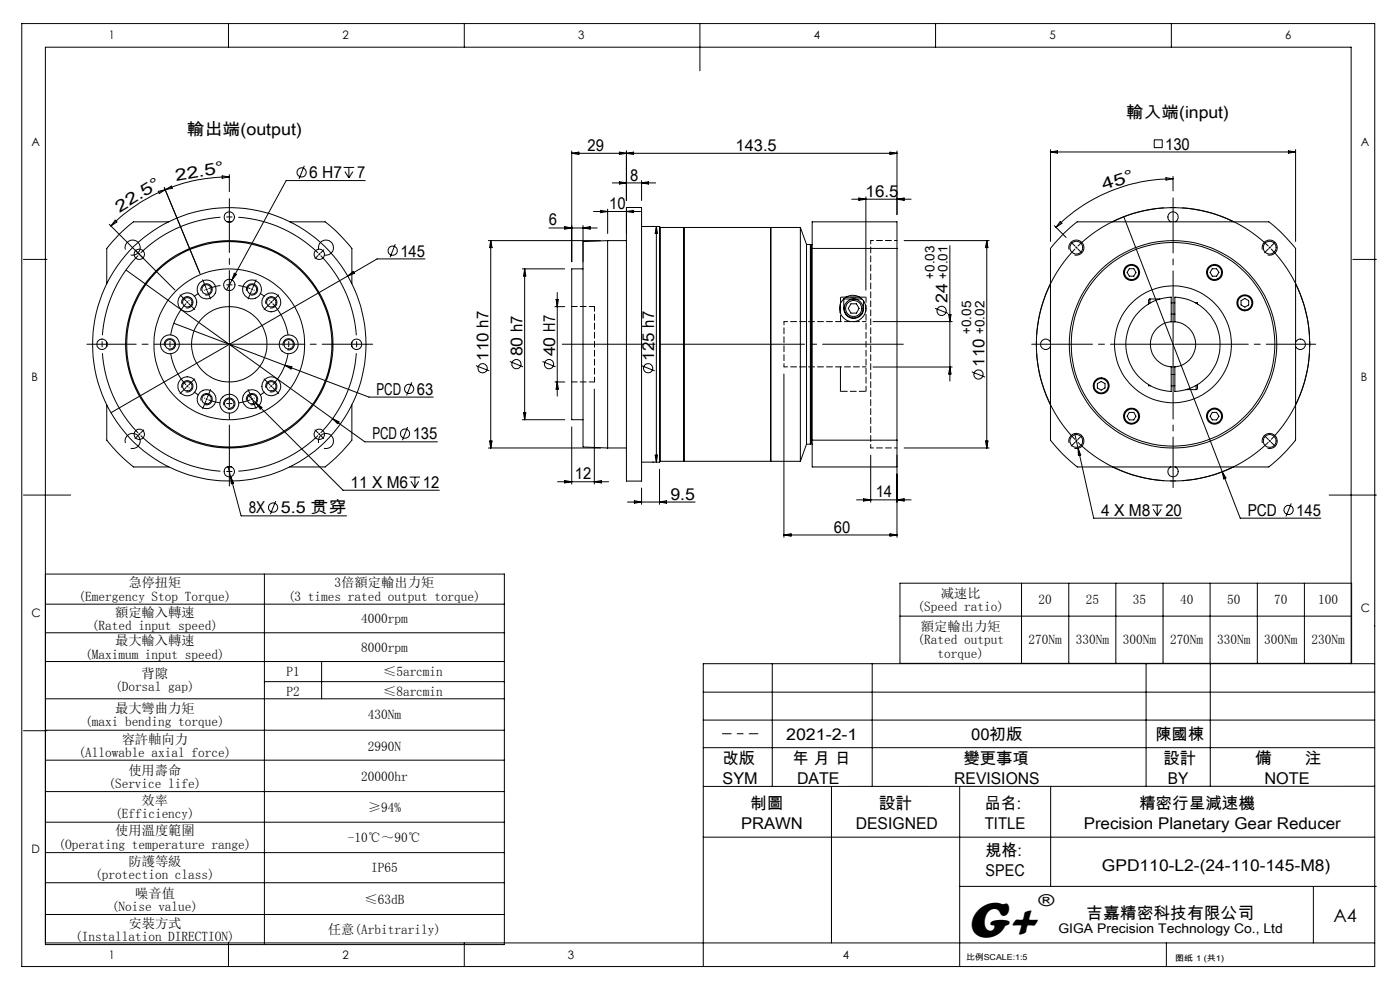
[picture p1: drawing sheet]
<svg xmlns="http://www.w3.org/2000/svg" width="297mm" height="210mm" viewBox="0 0 297 210" stroke-linecap="round" stroke-linejoin="round" font-family="sans-serif">
<g fill="none" stroke="#000" stroke-width=".21">
<path d="M4.6 5h287v200h-287zM48.5 5v5M98.5 5v5M148.5 5v10M198.5 5v5M248.5 5v5M34.9 39.8l7.5 18.2M47.1 37.3l1.5 .2-1.5 .3zM48.6 37.5a34.3 34.3 0 0 0-13.5 2.7M48.6 37v3.7M64.6 35.2l-1.2 2.8M72.9 35.5h2.2"/>
<path d="M73.2 36.4l.8 1.3M74 35.5v2.2M74.9 36.4l-.9 1.3M77.5 38.3h-16.8l-12.6 23.2M121.3 32v23.5M121.3 32.5h69M121.3 32.5l1.5-.2v.5zM129.9 38.8h9.2M131.4 32.3l1.5 .2-1.5 .3zM131.4 38.6l1.5 .2-1.5 .2zM132.9 32v10.5M132.9 32.5l1.5-.2v.5z"/>
<path d="M136.1 38.3v4.2M136.1 38.8l1.5-.2v.4zM188.8 32.3l1.5 .2-1.5 .3zM190.3 32v13.5M222.8 31.7v19.5M222.8 32.2h52M222.8 32.2l1.5-.2v.5zM244.9 29.7h1.7v1.6h-1.7zM247.3 37.7l1.5 .2-1.4 .3zM248.8 37.9a35.1 35.1 0 0 0-24.8 10.3M248.8 37.4v3.1M273.3 32l1.5 .2-1.5 .3z"/>
<path d="M274.8 31.7v19.5M5 55h5M23.2 47.6l13.9 13.9M24.4 46.7l.4 .4-1.3 .8zM26.6 52.9a1.6 1.6 0 0 1 1.4-2 1.6 1.6 0 0 1 1.7 1.8 1.6 1.6 0 0 1-2 1.4M26.7 57.3l43.9 31.5M29.4 53.8l.3 .3M29.7 53.8l-.3 .3M33.6 40.6l1.5-.4-1.3 .9zM35.1 40.2l1.3-.7 .1 .4zM35.1 40.2a35.9 35.9 0 0 0-11.6 7.7M35.8 47.1h-7.5a30.7 30.7 0 0 0-5.7 5.6v7.5"/>
<path d="M48.2 47.1h.9M49.7 58l.5 .2-1 1.2zM61.5 47.1h7.5a33.9 33.9 0 0 1 5.6 5.6v7.5M67.6 52.9a1.6 1.6 0 0 1 1.4-2 1.6 1.6 0 0 1 1.7 1.8 1.6 1.6 0 0 1-2 1.4M73.8 58.6l-50.3 29M73.8 58.6l1.1-1 .3 .4zM83.9 51.8l-1.1 2.8M90.2 54.9h-10.2l-6.2 3.7M103.6 51h23.8M104.1 51l.3 1.5h-.5zM104.1 51v44M110.8 57h9"/>
<path d="M111.3 57v32M111.3 57l.2 1.6h-.4zM116.5 48.4h10.2M119.8 48.1l1.5 .3-1.5 .2zM123.7 57h-2.4v32h2.4M123.7 47.8v7.7M123.7 48.4l1.5-.3v.5zM125.9 44.9h10M127.4 44.6l1.5 .3-1.5 .2zM128.9 51v44M128.9 51l-5.2 .3v43.5l5.2 .2M128.9 51h4"/>
<path d="M128.9 44.4v5.1M132.9 44h3.2v58.1h-3.2zM132.9 44.4v5.1M132.9 44.9l1.5-.3v.5zM136.1 48h3.8M139.2 48v50M139.2 48l.3 1.5h-.5zM139.9 48v50M139.9 48l.2 .3M140.1 48.3v49.6M140.1 48.3h29.7M145.1 48.3v49.6"/>
<path d="M163.5 48.3v49.6M169.8 48.3v49.6M169.8 48.3l1.3 3.5M171.1 51.8v42.4M171.1 51.8h.8M171.9 51.8v42.4M171.9 51.8l.2 .2M172.1 52v42M172.3 52.7v-5.6h18v5.6M172.3 51.8l-.2 .2M172.3 52.7h18M172.3 52.7v40.7"/>
<path d="M180.7 42.3h12.6M182.2 42l1.5 .3-1.5 .2zM183.7 41.8v19.8M190.3 52.7v40.7M190.3 42.3l1.5-.3v.5zM191.8 51h18M201.5 52.1v28.7M209.3 51v44M209.3 51l.3 1.5h-.5zM223.7 47.9l2.5 2.5M224.9 47l.4 .4-1.3 .8zM225.5 49.7l3-2.6h40.7a33.9 33.9 0 0 1 5.6 5.6v40.7a36 36 0 0 1-5.6 5.7h-40.7a32.5 32.5 0 0 1-5.7-5.7v-40.7z"/>
<path d="M226.8 52.9a1.6 1.6 0 0 1 1.4-2 1.6 1.6 0 0 1 1.7 1.8 1.6 1.6 0 0 1-2 1.4M228.2 52.4l.3 .3M228.5 52.4l-.3 .3M236 47.1a28.9 28.9 0 0 1 25.7 0M238.4 46l20.9 54.1M239.6 57h.9l.5 .8-.5 .8h-.9l-.5-.8zM248.4 47.1a1.11 1.11 0 0 1-.4-1.7 1.11 1.11 0 0 1 1.7 0 1.11 1.11 0 0 1-.4 1.7M257.2 57h.9l.5 .8-.5 .8h-.9l-.5-.8zM267.8 52.9a1.6 1.6 0 0 1 1.4-2 1.6 1.6 0 0 1 1.7 1.8 1.6 1.6 0 0 1-2 1.4M287 55h5M22.6 72.6v.9M34.9 73.3a1.2 1.2 0 0 1 1-1.5 1.2 1.2 0 0 1 1.3 1.3 1.2 1.2 0 0 1-1.5 1.1"/>
<path d="M36.9 68.6l23.5 8.9M38.6 64.4a1.2 1.2 0 0 1 1-1.5 1.2 1.2 0 0 1 1.3 1.3 1.2 1.2 0 0 1-1.5 1.1M42.7 61.7a1.19 1.19 0 0 1 1-1.5 1.19 1.19 0 0 1 1.3 1.3 1.19 1.19 0 0 1-1.5 1M43.7 61.2l.1 .2M43.8 61.4l-.2 .1M43.8 61.4l.1 .2M44 61.3l-.2 .1M52.3 61.7a1.19 1.19 0 0 1 1.1-1.5 1.19 1.19 0 0 1 1.3 1.3 1.19 1.19 0 0 1-1.5 1M56.4 64.4a1.19 1.19 0 0 1 1.1-1.4 1.19 1.19 0 0 1 1.2 1.2 1.19 1.19 0 0 1-1.4 1.1M60.1 73.3a1.2 1.2 0 0 1 1-1.5 1.2 1.2 0 0 1 1.3 1.3 1.2 1.2 0 0 1-1.5 1.1M60.4 77.5l17.9 6.7h13.6M60.4 77.5l1.5 .3-.2 .5z"/>
<path d="M74.6 72.6v.9M101 77.6l2.8 1.1M108.2 76.7l2.7 1.1M115.1 76.7l2.8 1.1M117.7 65h2.1M118 63.5h.5l-.3 1.5zM118.2 62v22M136.1 77.6l2.8 1.1M166.3 79.3v34.7M178.2 66.2h.1M178.3 64.4v2.1M178.3 77.8v5.2"/>
<path d="M179.5 63h2.9M180.5 64.4h1.2l.5 1-.5 1h-1.2l-.5-1zM182.8 63.4h-3.8v.8a2.84 2.84 0 0 0 1.3 3.2 2.18 2.18 0 0 0 2.2-.4 2.18 2.18 0 0 0 .7-2.2v-1M185.2 68.2h16.8M185.2 77.8h16.8M198.4 65.4l2.8 1.1M201.3 66.7h.5l-.3 1.5zM201.5 77.8l.3 1.5h-.5zM206.2 78.9l2.8 1.1M222.8 60.2a29.1 29.1 0 0 0 0 25.7M222.8 72.6a1.1 1.1 0 0 0-1.6-.4 1.1 1.1 0 0 0 0 1.7 1.1 1.1 0 0 0 1.6-.4M243.9 63.4l-.2 .2v.9"/>
<path d="M243.9 63.4v.9M243.9 63.4h2.2M248.5 68.3v-5.3a10 10 0 0 0-9.7 10 10 10 0 0 0 9.7 10v-5.2M248.5 68.3a4.8 4.8 0 0 0-4.5 4.7 4.8 4.8 0 0 0 4.5 4.8M248.5 77.8h.7M248.5 68.3h.7M248.5 79.4h.7M248.5 66.6h.7M248.5 64.2h.7M249.2 68.3a4.8 4.8 0 0 1 4.5 4.7 4.8 4.8 0 0 1-4.5 4.8M249.2 68.3v-5.3a10 10 0 0 1 9.6 10 10 10 0 0 1-9.6 10v-5.2M253.6 64.2h.4v.3"/>
<path d="M263.3 63.8l.8-.5 .8 .5v.9l-.8 .4-.8-.4zM274.8 60.2a29.1 29.1 0 0 1 0 25.7M274.8 72.6a1.1 1.1 0 0 1 1.7-.4 1.1 1.1 0 0 1 0 1.7 1.1 1.1 0 0 1-1.7-.4M22.6 85.9v7.5a32.5 32.5 0 0 0 5.7 5.7h7.5M26.6 94a1.6 1.6 0 0 1 1.4-2 1.6 1.6 0 0 1 1.7 1.7 1.6 1.6 0 0 1-2 1.4M38.6 82.3a1.2 1.2 0 0 1 1-1.6 1.2 1.2 0 0 1 1.3 1.4 1.2 1.2 0 0 1-1.5 1M42.7 85a1.2 1.2 0 0 1 1-1.5 1.2 1.2 0 0 1 1.3 1.3 1.2 1.2 0 0 1-1.5 1M47.5 86a1.2 1.2 0 0 1 1-1.5 1.2 1.2 0 0 1 1.3 1.3 1.2 1.2 0 0 1-1.5 1M48.2 99.1h.9M48.4 99l.5 2.1M52.3 85a1.2 1.2 0 0 1 1.1-1.5 1.2 1.2 0 0 1 1.3 1.3 1.2 1.2 0 0 1-1.5 1M52.6 83.8l20.2 20.2h20.4"/>
<path d="M54.3 85.5l1.3 .9-.4 .4zM56.4 82.3a1.19 1.19 0 0 1 1.1-1.5 1.19 1.19 0 0 1 1.2 1.3 1.19 1.19 0 0 1-1.4 1M67.6 94a1.6 1.6 0 0 1 1.4-2 1.6 1.6 0 0 1 1.7 1.7 1.6 1.6 0 0 1-2 1.4M70.6 88.8l6.8 4.9h15.4M70.6 88.8l1.3 .7-.3 .4zM74.6 85.9v7.5a36 36 0 0 1-5.6 5.7h-7.5M86.5 90.6l-1.1 2.8M87.3 81.1l-1 2.8M103.6 95h23.8M103.9 93.5h.5l-.3 1.5zM110.8 89h9M111.1 87.6h.4l-.2 1.4z"/>
<path d="M117.7 81h2.1M118.2 81l.3 1.5h-.5zM121.3 90.5v12.2M126.1 82.5v20.2M128.9 95h4M136.1 98h3.8M139 96.5h.5l-.3 1.5zM139.9 99.5v7.5M140.1 97.9h29.7M140.1 97.9l-.2 .1M171.1 94.2l-1.3 3.7M171.1 94.2h.8"/>
<path d="M172.1 94l.2 .2M172.1 94l-.2 .2M172.3 93.4v5.7h18v-5.7M172.3 93.4h18M184.7 96.5v10M190.3 96.5v17.5M191.8 95h18M209.1 93.5h.5l-.3 1.5zM226.8 94a1.6 1.6 0 0 1 1.4-2 1.6 1.6 0 0 1 1.7 1.7 1.6 1.6 0 0 1-2 1.4M228 92l.7 3.1M228.7 95.1l3.3 14.8h18.7M228.7 95.1l.6 1.4-.5 .1z"/>
<path d="M232.8 81.4l.8-.5 .8 .5v.9l-.8 .5-.8-.5zM236 99.1a29.2 29.2 0 0 0 25.7 0M239.6 87.5h.9l.5 .8-.5 .8h-.9l-.5-.8zM243.7 81.6v.2h.4M248.4 99.1a1.1 1.1 0 0 0-.4 1.6 1.1 1.1 0 0 0 1.7 0 1.1 1.1 0 0 0-.4-1.6M248.5 81.8h.7M251.6 82.6h2.2M253.8 81.8v.8M254 81.6v.8l-.2 .2M257.2 87.5h.9l.5 .8-.5 .8h-.9l-.5-.8zM267.8 94a1.6 1.6 0 0 1 1.4-2 1.6 1.6 0 0 1 1.7 1.7 1.6 1.6 0 0 1-2 1.4M5 105h10"/>
<path d="M48.9 101.1l2.3 8.3h22.3M48.9 101.1l.7 1.4-.5 .1zM58.5 106.3l-1.1 2.8M86.9 101.2h2.2M87.2 102.1l.8 1.3M88 101.2v2.2M88.8 102.1l-.8 1.3M118.3 102.2h10.8M119.8 101.9l1.5 .3-1.5 .2zM126.1 102.2l1.5-.3v.5zM133.1 106.5h14.4M134.6 106.2l1.5 .3-1.5 .2z"/>
<path d="M136.1 103.5v3.5M139.9 106.5l1.5-.3v.5zM166.3 113.5h24M166.3 113.5l1.5-.3v.5zM181.7 106h11.6M183.2 105.8l1.5 .2-1.5 .3zM188.8 113.2l1.5 .3-1.5 .2zM190.3 106l1.5-.2v.5zM244.4 107.1h2.2M244.7 108l.8 1.4M245.5 107.1v2.3M246.3 108l-.8 1.4"/>
<path d="M259.3 100.1l3.8 9.8h17.1M259.3 100.1l.8 1.3-.5 .2zM273.9 106.8l-1.1 2.8M282 105h10M9.6 121.8h97.4v78.6h-97.4v-190.4h277v130.8M9.6 128.2h97.4M9.6 134.2h97.4M56.1 121.8v78.6M190.9 123.7h95.8v17h-95.8zM190.9 130.7h95.8M216.7 123.7v17M226.7 123.7v17"/>
<path d="M236.7 123.7v17M246.7 123.7v17M256.7 123.7v17M266.7 123.7v17M276.7 123.7v17M5 155h5M9.6 140.3h97.4M9.6 148.2h97.4M9.6 154.9h97.4M56.1 144.6h50.9M68.2 140.3v7.9M149.2 152.7h142.4"/>
<path d="M149.2 146.8h142.4M149.2 158.6h142.4M163.8 140.8v26M185 140.8v26M243.1 140.8v26M256.8 140.8v26M291.6 140.8h-142.4v64.2M9.6 161.2h97.4M9.6 167.9h97.4M9.6 174.4h97.4M149.2 177.6h142.4M176.4 166.8v33.2"/>
<path d="M203.6 166.8v38.2M222.9 166.8v21.2M291.6 166.8h-142.4M9.6 180.9h97.4M9.6 187.2h97.4M9.6 194h97.4M203.6 188h88.4M278.6 188v12M9.6 200h282M48.5 200v5M98.5 200v5M247.4 200v5"/>
<circle cx="64" cy="36.6" r=".98"/>
<circle cx="29.6" cy="53.9" r="1.1"/>
<circle cx="48.6" cy="46" r="1.1"/>
<circle cx="67.7" cy="53.9" r="1.1"/>
<circle cx="83.3" cy="53.2" r=".98"/>
<circle cx="228.3" cy="52.5" r="1.35"/>
<circle cx="240.1" cy="57.8" r="1.5"/>
<circle cx="240.1" cy="57.8" r="1.71"/>
<circle cx="257.6" cy="57.8" r="1.5"/>
<circle cx="257.7" cy="57.8" r="1.7"/>
<circle cx="269.4" cy="52.5" r="1.36"/>
<circle cx="21.6" cy="73" r="1.11"/>
<circle cx="36" cy="73" r="1"/>
<circle cx="36" cy="73" r="2.01"/>
<circle cx="39.7" cy="64.1" r="1.01"/>
<circle cx="39.7" cy="64.1" r="2"/>
<circle cx="43.8" cy="61.4" r=".99"/>
<circle cx="43.8" cy="61.4" r="2"/>
<circle cx="48.6" cy="73.1" r="22"/>
<circle cx="48.6" cy="73" r="16"/>
<circle cx="48.6" cy="73" r="29"/>
<circle cx="48.6" cy="73" r="21.8"/>
<circle cx="48.6" cy="60.4" r="1.2"/>
<circle cx="48.7" cy="73" r="8"/>
<circle cx="53.5" cy="61.4" r="1"/>
<circle cx="53.5" cy="61.4" r="2"/>
<circle cx="57.5" cy="64.1" r="1.01"/>
<circle cx="57.6" cy="64.1" r="2.01"/>
<circle cx="61.2" cy="73" r="1.01"/>
<circle cx="61.3" cy="73" r="2.01"/>
<circle cx="75.6" cy="73.1" r="1.1"/>
<circle cx="102.4" cy="78.1" r=".99"/>
<circle cx="109.6" cy="77.2" r=".98"/>
<circle cx="116.5" cy="77.2" r=".98"/>
<circle cx="137.5" cy="78.1" r=".98"/>
<circle cx="180.9" cy="65.4" r="2.8"/>
<circle cx="181.1" cy="65.4" r="2"/>
<circle cx="181.1" cy="65.4" r="1.7"/>
<circle cx="199.8" cy="65.9" r=".98"/>
<circle cx="207.6" cy="79.4" r=".99"/>
<circle cx="248.8" cy="73" r="22"/>
<circle cx="248.8" cy="73" r="12.4"/>
<circle cx="248.8" cy="73" r="21.6"/>
<circle cx="264.1" cy="64.2" r="1.7"/>
<circle cx="264.1" cy="64.2" r="1.51"/>
<circle cx="29.6" cy="92.1" r="1.09"/>
<circle cx="39.7" cy="81.9" r="2.01"/>
<circle cx="39.7" cy="81.9" r=".99"/>
<circle cx="43.8" cy="84.7" r="2"/>
<circle cx="43.8" cy="84.7" r="1"/>
<circle cx="48.6" cy="85.6" r=".99"/>
<circle cx="48.6" cy="85.6" r="1.99"/>
<circle cx="53.5" cy="84.7" r="1.99"/>
<circle cx="53.5" cy="84.7" r="1"/>
<circle cx="57.6" cy="81.9" r=".99"/>
<circle cx="57.6" cy="81.9" r="2"/>
<circle cx="67.7" cy="92.1" r="1.1"/>
<circle cx="85.9" cy="92" r=".97"/>
<circle cx="86.8" cy="82.5" r=".98"/>
<circle cx="228.3" cy="93.5" r="1.36"/>
<circle cx="233.6" cy="81.8" r="1.69"/>
<circle cx="233.6" cy="81.8" r="1.51"/>
<circle cx="240" cy="88.3" r="1.7"/>
<circle cx="240.1" cy="88.3" r="1.5"/>
<circle cx="257.6" cy="88.3" r="1.71"/>
<circle cx="257.6" cy="88.3" r="1.5"/>
<circle cx="269.4" cy="93.5" r="1.37"/>
<circle cx="48.7" cy="100" r="1.1"/>
<circle cx="57.9" cy="107.7" r=".98"/>
<circle cx="273.4" cy="108.2" r=".98"/>
</g>
<g fill="none" stroke="#000" stroke-width=".21" stroke-dasharray="30.5 1.3 1.3 1.3" stroke-linecap="butt">
<path d="M67.8 53.9l-.2-.1M67.8 53.9l.1 .2M269.4 52.5l-.2-.1M269.4 52.5l.1 .2M39.7 64.1l-.1 .2M39.7 64.1l.2-.1M53.5 61.4l-.2-.1M53.5 61.4l.2 .1M57.6 64.1l-.2-.1M57.6 64.1l.1 .2M29.6 92.1l.1 .2M29.6 92.1l-.2-.1"/>
<path d="M39.7 81.9l.2 .2M39.7 81.9l-.1-.1M43.8 84.7h.2M43.8 84.7l-.1-.1M53.5 84.7l.2-.1M53.5 84.7h-.2M57.6 81.9l.1-.1M57.6 81.9l-.2 .2M67.8 92.1l.1-.1M67.8 92.1l-.2 .2M228.4 93.5l.1 .2M228.4 93.5l-.2-.1"/>
<path d="M269.4 93.5l.1-.1M269.4 93.5l-.2 .2"/>
</g>
<path d="M228.1 52.8a29 29 0 0 0 0 40.4M269.1 52.2a29 29 0 0 0-40.5 0M228.6 93.8a29 29 0 0 0 40.5 0M269.7 93.2a29 29 0 0 0 0-40.4" fill="none" stroke="#000" stroke-width=".21" stroke-dasharray="30.5 1.3 1.3 1.3" stroke-dashoffset="10" stroke-linecap="butt"/>
<path d="M43.5 61.5a12.6 12.6 0 0 0-3.5 2.3M57.3 63.8a12.6 12.6 0 0 0-3.5-2.3M40 82.2a12.6 12.6 0 0 0 3.5 2.3M53.8 84.5a12.6 12.6 0 0 0 3.5-2.3" fill="none" stroke="#000" stroke-width=".21" stroke-dasharray="30.5 1.3 1.3 1.3" stroke-dashoffset="30.3" stroke-linecap="butt"/>
<path d="M39.5 64.4a12.6 12.6 0 0 0 0 17.2M57.8 81.6a12.6 12.6 0 0 0 0-17.2" fill="none" stroke="#000" stroke-width=".21" stroke-dasharray="30.5 1.3 1.3 1.3" stroke-dashoffset="22.9" stroke-linecap="butt"/>
<path d="M53.1 61.2a12.6 12.6 0 0 0-8.9 0M44.2 84.8a12.6 12.6 0 0 0 8.9 0" fill="none" stroke="#000" stroke-width=".21" stroke-dasharray="30.5 1.3 1.3 1.3" stroke-dashoffset="27.8" stroke-linecap="butt"/>
<path d="M29.3 54.2a27 27 0 0 0 0 37.6M67.5 53.6a27 27 0 0 0-37.6 0M29.9 92.4a27 27 0 0 0 37.6 0M68 91.8a27 27 0 0 0 0-37.6" fill="none" stroke="#000" stroke-width=".21" stroke-dasharray="30.5 1.3 1.3 1.3" stroke-dashoffset="11.6" stroke-linecap="butt"/>
<path d="M191.6 73h-72.3" fill="none" stroke="#000" stroke-width=".21" stroke-dasharray="30.5 1.3 1.3 1.3" stroke-dashoffset="13.4"/>
<path d="M153.3 155.6h7.5" fill="none" stroke="#000" stroke-width=".21" stroke-dasharray="30.5 1.3 1.3 1.3" stroke-dashoffset="28.6"/>
<path d="M166.3 77.8v-9.6" fill="none" stroke="#000" stroke-width=".21" stroke-dasharray="1.3 .6" stroke-dashoffset=".6"/>
<path d="M178.3 63h5.4M183.7 83h-5.4" fill="none" stroke="#000" stroke-width=".21" stroke-dasharray="1.3 .6" stroke-dashoffset="-.2"/>
<path d="M178.3 63v5.2" fill="none" stroke="#000" stroke-width=".21" stroke-dasharray="1.3 .6" stroke-dashoffset="-.1"/>
<path d="M183.7 83v-20" fill="none" stroke="#000" stroke-width=".21" stroke-dasharray="1.3 .6" stroke-dashoffset=".2"/>
<path d="M166.3 77.8h17.4M183.7 68.2h-17.4M184.7 95v-44" fill="none" stroke="#000" stroke-width=".21" stroke-dasharray="1.3 .6" stroke-dashoffset=".5"/>
<path d="M190.3 51h-5.6M184.7 95h5.6" fill="none" stroke="#000" stroke-width=".21" stroke-dasharray="1.3 .6" stroke-dashoffset=".7"/>
<path d="M126.1 65v16" fill="none" stroke="#000" stroke-width=".21" stroke-dasharray="1.3 .6" stroke-dashoffset=".3"/>
<path d="M126.1 65h-4.8M121.3 81h4.8" fill="none" stroke="#000" stroke-width=".21" stroke-dasharray="1.3 .6" stroke-dashoffset=".1"/>
<g fill="none" stroke="#000" stroke-width=".21" stroke-dasharray="30.5 1.3 1.3 1.3">
<path d="M29.3 53.6l-.7-.6M29.9 54.2l.6 .6M67.5 54.2l-.7 .6M67.8 53.9l.1-.1M67.8 53.9l-.2 .2M68 53.6l.7-.6M228.1 52.2l-.8-.8M228.6 52.8l.9 .8M269.1 52.8l-.8 .8M269.4 52.5l.1-.1M269.4 52.5l-.2 .2M269.7 52.2l.8-.8"/>
<path d="M39.5 63.8l-1.3-1.2M39.7 64.1l-.1-.1M39.7 64.1l.2 .1M40 64.4l1.3 1.3M43.7 61l-.7-1.7M44 61.7l.7 1.7M48.7 73v-.2M48.7 73h-.2M48.7 73v.2M48.7 73h.2M53.3 61.7l-.7 1.7M53.5 61.4l.1-.2"/>
<path d="M53.5 61.4l-.1 .2M53.6 61l.7-1.7M57.3 64.4l-1.3 1.3M57.6 64.1l.1-.1M57.6 64.1l-.2 .1M57.9 63.8l1.2-1.2M248.9 73v-.2M248.9 73h-.2M248.9 73v.2M248.9 73h.2M29.3 92.4l-.7 .6M29.6 92.1l-.2 .2"/>
<path d="M29.6 92.1l.1-.1M29.9 91.8l.6-.6M39.5 82.2l-1.3 1.3M39.7 81.9l-.1 .2M39.7 81.9l.2-.1M40 81.6l1.3-1.2M43.7 85l-.7 1.7M43.8 84.7v.1M43.8 84.7l.1-.2M44 84.3l.7-1.7M53.3 84.3l-.7-1.7M53.5 84.7l.1 .1"/>
<path d="M53.5 84.7l-.1-.2M53.6 85l.7 1.7M57.3 81.6l-1.3-1.2M57.6 81.9l.1 .2M57.6 81.9l-.2-.1M57.9 82.2l1.2 1.3M67.5 91.8l-.7-.6M67.8 92.1l.1 .2M67.8 92.1l-.2-.1M68 92.4l.7 .6M228.1 93.8l-.8 .8M228.4 93.5l-.2 .2"/>
<path d="M228.4 93.5l.1-.1M228.6 93.2l.9-.8M269.1 93.2l-.8-.8M269.4 93.5l.1 .2M269.4 93.5l-.2-.1M269.7 93.8l.8 .8"/>
</g>
<path d="M248.9 72.6v-30.6" fill="none" stroke="#000" stroke-width=".21" stroke-dasharray="30.5 1.3 1.3 1.3" stroke-dashoffset="15.3"/>
<path d="M248.5 73h-29.6" fill="none" stroke="#000" stroke-width=".21" stroke-dasharray="30.5 1.3 1.3 1.3" stroke-dashoffset="17.6"/>
<path d="M49.1 73h30M248.9 73.4v30" fill="none" stroke="#000" stroke-width=".21" stroke-dasharray="30.5 1.3 1.3 1.3" stroke-dashoffset="15"/>
<path d="M48.3 73h-29.9M249.3 73h29.8" fill="none" stroke="#000" stroke-width=".21" stroke-dasharray="30.5 1.3 1.3 1.3" stroke-dashoffset="14.9"/>
<path d="M48.7 72.6v-30.5" fill="none" stroke="#000" stroke-width=".21" stroke-dasharray="30.5 1.3 1.3 1.3" stroke-dashoffset="15.2"/>
<path d="M48.7 73.4v29.7" fill="none" stroke="#000" stroke-width=".21" stroke-dasharray="30.5 1.3 1.3 1.3" stroke-dashoffset="17.5"/>
<text font-size="11" x="205.1" y="198.7">G+</text>
<text font-size="3.9" x="282.9" y="195.5">A4</text>
<g font-size="3.5">
<text x="39.7" y="28.6">輸出端(output)</text>
<text x="238.9" y="25">輸入端(input)</text>
<text x="124.6" y="32">29</text>
<text x="156.1" y="32">143.5</text>
<text x="247.2" y="31.7">130</text>
<text x="37.4" y="38.4" transform="rotate(-10 37.4 38.4)">22.5°</text>
<text x="65.6" y="37.8">6 H7</text>
<text x="75.7" y="37.8">7</text>
<text x="133.7" y="38.3">8</text>
<text x="183.6" y="41.7">16.5</text>
<text x="234.2" y="40.4" transform="rotate(-19 234.2 40.4)">4 5 °</text>
<text x="25.3" y="45.1" transform="rotate(-32 25.3 45.1)">22.5°</text>
<text x="116.5" y="47.8">6</text>
<text x="129.2" y="44.3">10</text>
<text x="84.9" y="54.4">145</text>
<text x="201" y="64.3" transform="rotate(-90 201 64.3)">24</text>
<text x="103.6" y="76.5" transform="rotate(-90 103.6 76.5)">110 h7</text>
<text x="110.8" y="75.6" transform="rotate(-90 110.8 75.6)">80 h7</text>
<text x="117.8" y="75.6" transform="rotate(-90 117.8 75.6)">40 H7</text>
<text x="138.8" y="76.5" transform="rotate(-90 138.8 76.5)">125 h7</text>
<text x="208.9" y="77.8" transform="rotate(-90 208.9 77.8)">110</text>
<text x="79.9" y="83.7">PCD</text>
<text x="88.4" y="83.7">63</text>
<text x="79" y="93.2">PCD</text>
<text x="87.6" y="93.2">135</text>
<text x="121.9" y="101.7">12</text>
<text x="74.4" y="103.5">11 X M6</text>
<text x="89.7" y="103.5">12</text>
<text x="142.2" y="106">9.5</text>
<text x="185.8" y="105.5">14</text>
<text x="52.8" y="108.9">8X</text>
<text x="59.6" y="108.9">5.5 贯穿</text>
<text x="176.9" y="113">60</text>
<text x="233.6" y="109.4">4 X M8</text>
<text x="247.2" y="109.4">20</text>
<text x="264.7" y="109.4">PCD</text>
<text x="275" y="109.4">145</text>
<text x="220.3" y="192.2">®</text>
<text x="230.5" y="194.8">吉嘉精密科技有限公司</text>
</g>
<g font-size="3.4">
<text x="153.3" y="162">改版</text>
<text x="166.8" y="157.1">2021-2-1</text>
<text x="168.1" y="162">年 月 日</text>
<text x="204.4" y="162">變更事項</text>
<text x="206" y="157.1">00初版</text>
<text x="245.1" y="157.1">陳國棟</text>
<text x="246.8" y="162">設計</text>
<text x="266.3" y="162">備</text>
<text x="276.8" y="162">注</text>
<text x="153.3" y="166.3">SYM</text>
<text x="169.1" y="166.3">DATE</text>
<text x="202.4" y="166.3">REVISIONS</text>
<text x="247.7" y="166.3">BY</text>
<text x="268.2" y="166.3">NOTE</text>
<text x="159.2" y="171.6">制圖</text>
<text x="186.5" y="171.6">設計</text>
<text x="208.9" y="171.6">品名:</text>
<text x="241.6" y="171.6">精密行星減速機</text>
<text x="157.2" y="175.9">PRAWN</text>
<text x="181.5" y="175.9">DESIGNED</text>
<text x="208.9" y="175.9">TITLE</text>
<text x="229.9" y="175.9">Precision Planetary Gear Reducer</text>
<text x="209.1" y="181.6">規格:</text>
<text x="209.1" y="185.9">SPEC</text>
<text x="233.7" y="184.7">GPD110-L2-(24-110-145-M8)</text>
</g>
<g font-size="2.8">
<text x="198.2" y="59.1" transform="rotate(-90 198.2 59.1)">+0.03</text>
<text x="201" y="59.1" transform="rotate(-90 201 59.1)">+0.01</text>
<text x="206.1" y="70.8" transform="rotate(-90 206.1 70.8)">+0.05</text>
<text x="208.8" y="70.8" transform="rotate(-90 208.8 70.8)">+0.02</text>
<text x="27.2" y="124.6">急停扭矩</text>
<text x="71" y="124.6">3倍額定輸出力矩</text>
<text x="16.7" y="127.4">(Emergency Stop Torque)</text>
<text x="24.4" y="130.8">額定輸入轉速</text>
<text x="61.1" y="127.4">(3 times rated output torque)</text>
<text x="194.7" y="129.6">(Speed ratio)</text>
<text x="199.6" y="126.8">减速比</text>
<text x="220.3" y="128.2">20</text>
<text x="230.3" y="128.2">25</text>
<text x="240.3" y="128.2">35</text>
<text x="250.3" y="128.2">40</text>
<text x="260.3" y="128.2">50</text>
<text x="270.3" y="128.2">70</text>
<text x="279.6" y="128.2">100</text>
<text x="19.5" y="133.6">(Rated input speed)</text>
<text x="24.4" y="136.9">最大輸入轉速</text>
<text x="76.6" y="132.2">4000rpm</text>
<text x="194.7" y="136.7">(Rated output</text>
<text x="195.4" y="133.9">額定輸出力矩</text>
<text x="218.2" y="136.7">270Nm</text>
<text x="228.2" y="136.7">330Nm</text>
<text x="238.2" y="136.7">300Nm</text>
<text x="248.2" y="136.7">270Nm</text>
<text x="258.2" y="136.7">330Nm</text>
<text x="268.2" y="136.7">300Nm</text>
<text x="278.2" y="136.7">230Nm</text>
<text x="18.1" y="139.7">(Maximum input speed)</text>
<text x="30.1" y="143.9">背隙</text>
<text x="60.8" y="143.5">P1</text>
<text x="76.6" y="138.3">8000rpm</text>
<text x="81.3" y="143.5">≤5arcmin</text>
<text x="198.9" y="139.5">torque)</text>
<text x="24.4" y="146.7">(Dorsal gap)</text>
<text x="60.8" y="147.6">P2</text>
<text x="81.3" y="147.6">≤8arcmin</text>
<text x="18.1" y="154">(maxi bending torque)</text>
<text x="24.4" y="151.1">最大彎曲力矩</text>
<text x="78" y="152.5">430Nm</text>
<text x="16.6" y="160.7">(Allowable axial force)</text>
<text x="25.8" y="157.8">容許軸向力</text>
<text x="78" y="159.3">2990N</text>
<text x="23" y="167.2">(Service life)</text>
<text x="27.2" y="164.4">使用壽命</text>
<text x="76.6" y="165.8">20000hr</text>
<text x="24.4" y="173.6">(Efficiency)</text>
<text x="30" y="170.7">效率</text>
<text x="78" y="172.2">≥94%</text>
<text x="24.4" y="177.2">使用溫度範圍</text>
<text x="73.8" y="178.6">-10℃～90℃</text>
<text x="12.4" y="180">(Operating temperature range)</text>
<text x="27.2" y="183.6">防護等級</text>
<text x="78.7" y="185.1">IP65</text>
<text x="20.2" y="186.5">(protection class)</text>
<text x="28.7" y="190.4">噪音值</text>
<text x="77.3" y="191.8">≤63dB</text>
<text x="23.7" y="193.2">(Noise value)</text>
<text x="27.2" y="196.8">安裝方式</text>
<text x="224.5" y="197.8">GIGA Precision Technology Co., Ltd</text>
<text x="16" y="199.6">(Installation DIRECTION)</text>
<text x="69.6" y="198.2">任意(Arbitrarily)</text>
</g>
<g font-size="2.5">
<text x="23.1" y="8.4">1</text>
<text x="72.7" y="8.4">2</text>
<text x="122.7" y="8.4">3</text>
<text x="172.7" y="8.4">4</text>
<text x="222.7" y="8.4">5</text>
<text x="272.7" y="8.4">6</text>
<text x="6.7" y="30.9">A</text>
<text x="288.7" y="30.9">A</text>
<text x="6.7" y="80.9">B</text>
<text x="288.7" y="80.9">B</text>
<text x="6.7" y="130.9">C</text>
<text x="288.7" y="129.9">C</text>
<text x="6.7" y="180.9">D</text>
<text x="23.1" y="203.4">1</text>
<text x="72.7" y="203.4">2</text>
<text x="120.5" y="203.4">3</text>
<text x="178.8" y="203.4">4</text>
</g>
<g font-size="1.7">
<text x="204.9" y="203.7">比例SCALE:1:5</text>
<text x="249.3" y="203.8">图纸 1 (共1)</text>
</g>
</svg>
